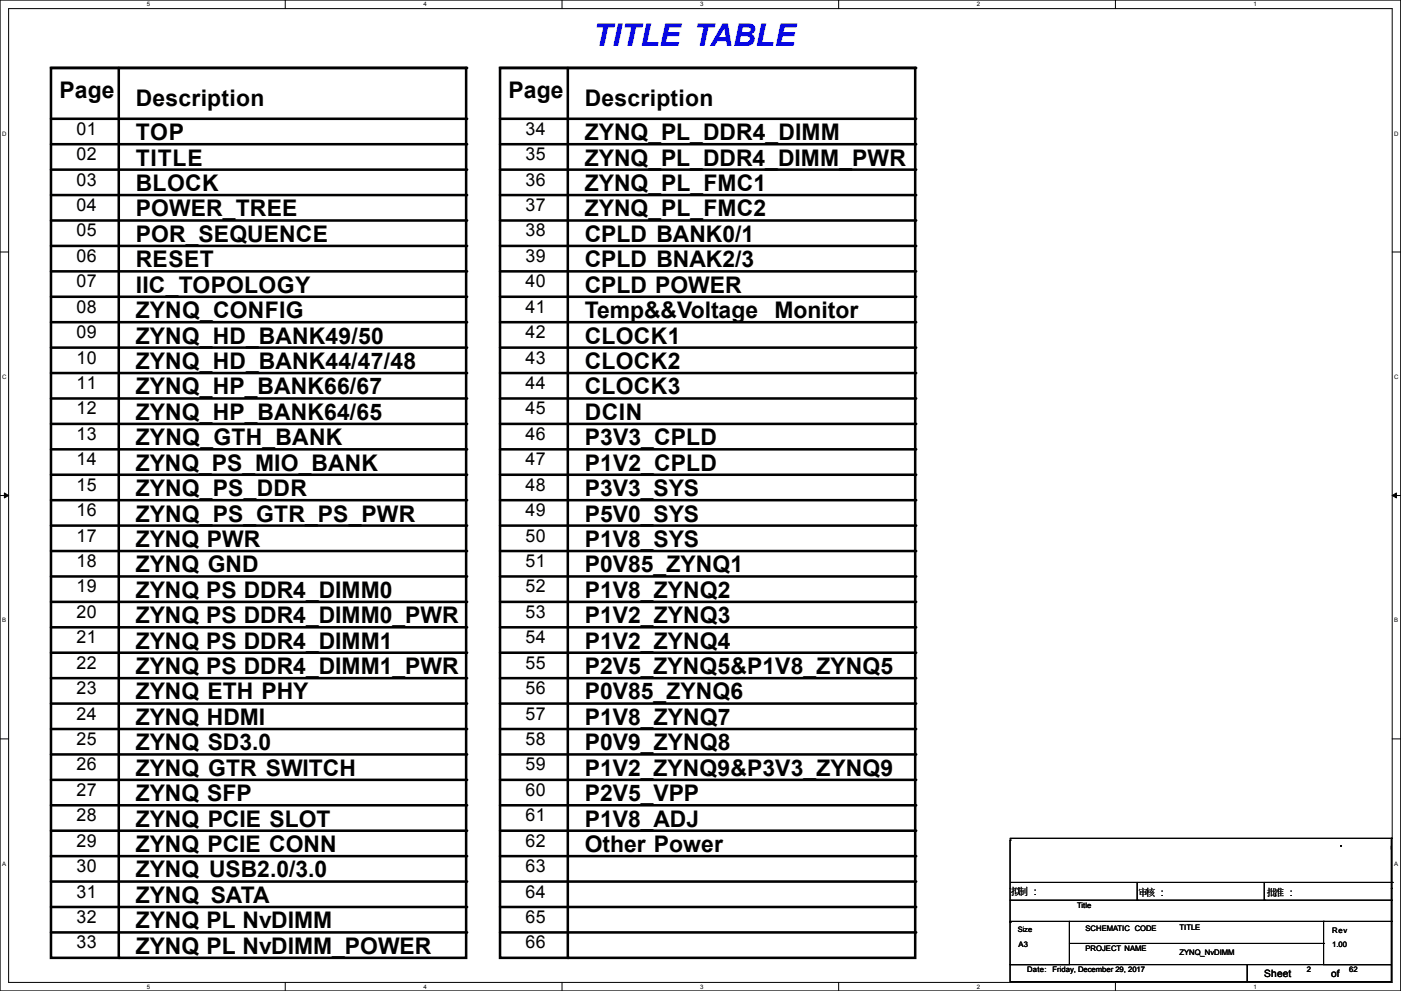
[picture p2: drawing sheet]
<svg xmlns="http://www.w3.org/2000/svg" width="420mm" height="297mm" viewBox="0 0 420 297" stroke-linecap="round" stroke-linejoin="round" font-family="sans-serif">
<path d="M0 0h419.9v297h-419.9zM2.6 2.6h414.8v291.8h-414.8z" fill="none" stroke="#000" stroke-width=".3"/>
<g fill="#fff">
<path d="M44 .3h1v2h-1z"/>
<path d="M44 294.7h1v2h-1z"/>
</g>
<path d="M85.5 0v2.6M85.5 294.4v2.6" fill="none" stroke="#000" stroke-width=".3"/>
<g fill="#fff">
<path d="M127 .3h.9v2h-.9z"/>
<path d="M127 294.7h.9v2h-.9z"/>
</g>
<path d="M168.5 0v2.6M168.5 294.4v2.6" fill="none" stroke="#000" stroke-width=".3"/>
<g fill="#fff">
<path d="M209.9 .3h1v2h-1z"/>
<path d="M209.9 294.7h1v2h-1z"/>
</g>
<path d="M251.4 0v2.6M251.4 294.4v2.6" fill="none" stroke="#000" stroke-width=".3"/>
<g fill="#fff">
<path d="M292.9 .3h.9v2h-.9z"/>
<path d="M292.9 294.7h.9v2h-.9z"/>
</g>
<path d="M334.4 0v2.6M334.4 294.4v2.6" fill="none" stroke="#000" stroke-width=".3"/>
<g fill="#fff">
<path d="M375.8 .3h1v2h-1z"/>
<path d="M375.8 294.7h1v2h-1z"/>
<path d="M.7 39h1.2v2h-1.2z"/>
<path d="M418 39h1.3v2h-1.3z"/>
<path d="M.7 112h1.2v2h-1.2z"/>
<path d="M418 112h1.3v2h-1.3z"/>
</g>
<path d="M0 75.5h2.6M417.4 75.5h2.5" fill="none" stroke="#000" stroke-width=".3"/>
<g fill="#fff">
<path d="M.7 185h1.2v1.9h-1.2z"/>
<path d="M418 185h1.2v1.9h-1.2z"/>
</g>
<path d="M0 148.5h2.6M417.4 148.5h2.5" fill="none" stroke="#000" stroke-width=".3"/>
<path d="M1.3 147.7l1.3 .8-1.3 .7zM417.4 148.5l1.2-.8v1.5z" fill="#000" stroke="#000" stroke-width=".3"/>
<g fill="#fff">
<path d="M.7 257.9h1.2v2h-1.2z"/>
<path d="M418 257.9h1.2v2h-1.2z"/>
</g>
<g fill="none" stroke="#000" stroke-width=".3">
<path d="M0 221.4h2.6M417.4 221.4h2.5M302.8 251.8h.1M302.8 251.8v24.6M302.8 251.2h114.3M401.9 253.5h.1M417.1 251.2h.1M417.1 251.2v24.9M302.8 276.1h17.8v13h-17.8zM302.8 276.4h.1M302.8 269.8h114.3M303.1 264.5h114.3"/>
<path d="M320.6 276.1h76.2M340.9 269.8h.1M340.9 264.5v5.3M379 269.8h.1M379 264.5v5.3M396.8 276.1h20.3v13h-20.3zM396.8 276.1h.1M417.1 269.8h.1M417.1 266.2h.1M417.1 276.1h.1M417.4 264.5h.1M302.8 289.1h71.1v5.1h-71.1z"/>
<path d="M320.6 282.7h76.2M373.9 289.1h43.2v5.1h-43.2zM396.8 282.7h.1"/>
</g>
<g fill="none" stroke="#000" stroke-width=".76">
<path d="M15.3 20.4h124.4v266.7h-124.4zM15.3 20.4h124.4M15.3 35.6h124.4M35.6 20.4v266.7M149.9 20.4h124.5v266.7h-124.5zM149.9 20.4h124.5M149.9 35.6h124.5M170.2 20.4v266.7M15.3 50.8h124.4M15.3 58.5h124.4M15.3 43.2h124.4M149.9 50.8h124.5"/>
<path d="M149.9 58.5h124.5M149.9 43.2h124.5M15.3 73.7h124.4M15.3 66.1h124.4M149.9 73.7h124.5M149.9 66.1h124.5M15.3 88.9h124.4M15.3 96.6h124.4M15.3 81.3h124.4M149.9 88.9h124.5M149.9 96.6h124.5M149.9 81.3h124.5"/>
<path d="M15.3 119.4h124.4M15.3 111.8h124.4M15.3 104.2h124.4M149.9 119.4h124.5M149.9 111.8h124.5M149.9 104.2h124.5M15.3 127h124.4M15.3 134.7h124.4M149.9 127h124.5M149.9 134.7h124.5M15.3 157.5h124.4M15.3 149.9h124.4"/>
<path d="M15.3 142.3h124.4M149.9 157.5h124.5M149.9 149.9h124.5M149.9 142.3h124.5M15.3 165.1h124.4M15.3 172.8h124.4M149.9 165.1h124.5M149.9 172.8h124.5M15.3 195.6h124.4M15.3 188h124.4M15.3 180.4h124.4M149.9 195.6h124.5"/>
<path d="M149.9 188h124.5M149.9 180.4h124.5M15.3 203.2h124.4M15.3 210.9h124.4M15.3 218.5h124.4M149.9 203.2h124.5M149.9 210.9h124.5M149.9 218.5h124.5M15.3 226.1h124.4M15.3 233.7h124.4M149.9 226.1h124.5M149.9 233.7h124.5"/>
<path d="M15.3 241.3h124.4M15.3 249h124.4M15.3 256.6h124.4M149.9 241.3h124.5M149.9 249h124.5M149.9 256.6h124.5M15.3 264.2h124.4M15.3 271.8h124.4M15.3 279.4h124.4M149.9 264.2h124.5M149.9 271.8h124.5M149.9 279.4h124.5"/>
</g>
<g fill="#000">
<circle cx="139.7" cy="35.6" r=".38"/>
<circle cx="139.7" cy="20.4" r=".38"/>
<circle cx="274.4" cy="20.4" r=".38"/>
<circle cx="274.4" cy="35.6" r=".38"/>
<circle cx="139.7" cy="58.5" r=".38"/>
<circle cx="139.7" cy="50.8" r=".38"/>
<circle cx="139.7" cy="43.2" r=".38"/>
<circle cx="274.4" cy="58.5" r=".38"/>
<circle cx="274.4" cy="43.2" r=".38"/>
<circle cx="274.4" cy="50.8" r=".38"/>
<circle cx="139.7" cy="66.1" r=".38"/>
<circle cx="139.7" cy="73.7" r=".38"/>
<circle cx="274.4" cy="66.1" r=".38"/>
<circle cx="274.4" cy="73.7" r=".38"/>
<circle cx="139.7" cy="88.9" r=".38"/>
<circle cx="139.7" cy="96.6" r=".38"/>
<circle cx="139.7" cy="81.3" r=".38"/>
<circle cx="274.4" cy="88.9" r=".38"/>
<circle cx="274.4" cy="81.3" r=".38"/>
<circle cx="274.4" cy="96.6" r=".38"/>
<circle cx="139.7" cy="119.4" r=".38"/>
<circle cx="139.7" cy="104.2" r=".38"/>
<circle cx="139.7" cy="111.8" r=".38"/>
<circle cx="274.4" cy="104.2" r=".38"/>
<circle cx="274.4" cy="119.4" r=".38"/>
<circle cx="274.4" cy="111.8" r=".38"/>
<circle cx="139.7" cy="134.7" r=".38"/>
<circle cx="139.7" cy="127" r=".38"/>
<circle cx="274.4" cy="134.7" r=".38"/>
<circle cx="274.4" cy="127" r=".38"/>
<circle cx="139.7" cy="142.3" r=".38"/>
<circle cx="139.7" cy="149.9" r=".38"/>
<circle cx="139.7" cy="157.5" r=".38"/>
<circle cx="274.4" cy="157.5" r=".38"/>
<circle cx="274.4" cy="142.3" r=".38"/>
<circle cx="274.4" cy="149.9" r=".38"/>
<circle cx="139.7" cy="165.1" r=".38"/>
<circle cx="139.7" cy="172.8" r=".38"/>
<circle cx="274.4" cy="165.1" r=".38"/>
<circle cx="274.4" cy="172.8" r=".38"/>
<circle cx="139.7" cy="195.6" r=".38"/>
<circle cx="139.7" cy="180.4" r=".38"/>
<circle cx="139.7" cy="188" r=".38"/>
<circle cx="274.4" cy="195.6" r=".38"/>
<circle cx="274.4" cy="180.4" r=".38"/>
<circle cx="274.4" cy="188" r=".38"/>
<circle cx="139.7" cy="210.9" r=".38"/>
<circle cx="139.7" cy="203.2" r=".38"/>
<circle cx="139.7" cy="218.5" r=".38"/>
<circle cx="274.4" cy="218.5" r=".38"/>
<circle cx="274.4" cy="203.2" r=".38"/>
<circle cx="274.4" cy="210.9" r=".38"/>
<circle cx="139.7" cy="233.7" r=".38"/>
<circle cx="139.7" cy="226.1" r=".38"/>
<circle cx="274.4" cy="226.1" r=".38"/>
<circle cx="274.4" cy="233.7" r=".38"/>
<circle cx="139.7" cy="249" r=".38"/>
<circle cx="139.7" cy="256.6" r=".38"/>
<circle cx="139.7" cy="241.3" r=".38"/>
<circle cx="274.4" cy="241.3" r=".38"/>
<circle cx="274.4" cy="256.6" r=".38"/>
<circle cx="274.4" cy="249" r=".38"/>
<circle cx="139.7" cy="271.8" r=".38"/>
<circle cx="139.7" cy="279.4" r=".38"/>
<circle cx="139.7" cy="264.2" r=".38"/>
<circle cx="274.4" cy="264.2" r=".38"/>
<circle cx="274.4" cy="279.4" r=".38"/>
<circle cx="274.4" cy="271.8" r=".38"/>
<circle cx="35.6" cy="287.1" r=".38"/>
<circle cx="170.2" cy="287.1" r=".38"/>
</g>
<text font-size="9.4" fill="#00f" x="177.8" y="13.8">TITLE TABLE</text>
<g font-size="6.9">
<text x="17.8" y="29.3">Page</text>
<text x="152.4" y="29.3">Page</text>
<text x="40.7" y="31.8">Description</text>
<text x="175.3" y="31.8">Description</text>
<text x="40.7" y="42">TOP</text>
<text x="175.3" y="42">ZYNQ_PL_DDR4_DIMM</text>
<text x="40.7" y="49.6">TITLE</text>
<text x="175.3" y="49.6">ZYNQ_PL_DDR4_DIMM_PWR</text>
<text x="40.7" y="57.2">BLOCK</text>
<text x="175.3" y="57.2">ZYNQ_PL_FMC1</text>
<text x="40.7" y="64.9">POWER_TREE</text>
<text x="175.3" y="64.9">ZYNQ_PL_FMC2</text>
<text x="40.7" y="72.5">POR_SEQUENCE</text>
<text x="175.3" y="72.5">CPLD BANK0/1</text>
<text x="40.7" y="80.1">RESET</text>
<text x="175.3" y="80.1">CPLD BNAK2/3</text>
<text x="40.7" y="87.7">IIC_TOPOLOGY</text>
<text x="175.3" y="87.7">CPLD POWER</text>
<text x="40.7" y="95.3">ZYNQ_CONFIG</text>
<text x="175.3" y="95.3">Temp&amp;&amp;Voltage</text>
<text x="232.2" y="95.3">Monitor</text>
<text x="40.7" y="103">ZYNQ_HD_BANK49/50</text>
<text x="175.3" y="103">CLOCK1</text>
<text x="40.7" y="110.6">ZYNQ_HD_BANK44/47/48</text>
<text x="175.3" y="110.6">CLOCK2</text>
<text x="40.7" y="118.2">ZYNQ_HP_BANK66/67</text>
<text x="175.3" y="118.2">CLOCK3</text>
<text x="40.7" y="125.8">ZYNQ_HP_BANK64/65</text>
<text x="175.3" y="125.8">DCIN</text>
<text x="40.7" y="133.4">ZYNQ_GTH_BANK</text>
<text x="175.3" y="133.4">P3V3_CPLD</text>
<text x="40.7" y="141.1">ZYNQ_PS_MIO_BANK</text>
<text x="175.3" y="141.1">P1V2_CPLD</text>
<text x="40.7" y="148.7">ZYNQ_PS_DDR</text>
<text x="175.3" y="148.7">P3V3_SYS</text>
<text x="40.7" y="156.3">ZYNQ_PS_GTR_PS_PWR</text>
<text x="175.3" y="156.3">P5V0_SYS</text>
<text x="40.7" y="163.9">ZYNQ PWR</text>
<text x="175.3" y="163.9">P1V8_SYS</text>
<text x="40.7" y="171.5">ZYNQ GND</text>
<text x="175.3" y="171.5">P0V85_ZYNQ1</text>
<text x="40.7" y="179.2">ZYNQ PS DDR4_DIMM0</text>
<text x="175.3" y="179.2">P1V8_ZYNQ2</text>
<text x="40.7" y="186.8">ZYNQ PS DDR4_DIMM0_PWR</text>
<text x="175.3" y="186.8">P1V2_ZYNQ3</text>
<text x="40.7" y="194.4">ZYNQ PS DDR4_DIMM1</text>
<text x="175.3" y="194.4">P1V2_ZYNQ4</text>
<text x="40.7" y="202">ZYNQ PS DDR4_DIMM1_PWR</text>
<text x="175.3" y="202">P2V5_ZYNQ5&amp;P1V8_ZYNQ5</text>
<text x="40.7" y="209.6">ZYNQ ETH PHY</text>
<text x="175.3" y="209.6">P0V85_ZYNQ6</text>
<text x="40.7" y="217.3">ZYNQ HDMI</text>
<text x="175.3" y="217.3">P1V8_ZYNQ7</text>
<text x="40.7" y="224.9">ZYNQ SD3.0</text>
<text x="175.3" y="224.9">P0V9_ZYNQ8</text>
<text x="40.7" y="232.5">ZYNQ GTR SWITCH</text>
<text x="175.3" y="232.5">P1V2_ZYNQ9&amp;P3V3_ZYNQ9</text>
<text x="40.7" y="240.1">ZYNQ SFP</text>
<text x="175.3" y="240.1">P2V5_VPP</text>
<text x="40.7" y="247.7">ZYNQ PCIE SLOT</text>
<text x="175.3" y="247.7">P1V8_ADJ</text>
<text x="40.7" y="255.4">ZYNQ PCIE CONN</text>
<text x="175.3" y="255.4">Other Power</text>
<text x="40.7" y="263">ZYNQ USB2.0/3.0</text>
<text x="40.7" y="270.6">ZYNQ SATA</text>
<text x="40.7" y="278.2">ZYNQ PL NvDIMM</text>
<text x="40.7" y="285.8">ZYNQ PL NvDIMM_POWER</text>
</g>
<g font-size="5.3">
<text x="22.9" y="40.4">01</text>
<text x="157.5" y="40.4">34</text>
<text x="22.9" y="48">02</text>
<text x="157.5" y="48">35</text>
<text x="22.9" y="55.6">03</text>
<text x="157.5" y="55.6">36</text>
<text x="22.9" y="63.2">04</text>
<text x="157.5" y="63.2">37</text>
<text x="22.9" y="70.9">05</text>
<text x="157.5" y="70.9">38</text>
<text x="22.9" y="78.5">06</text>
<text x="157.5" y="78.5">39</text>
<text x="22.9" y="86.1">07</text>
<text x="157.5" y="86.1">40</text>
<text x="22.9" y="93.7">08</text>
<text x="157.5" y="93.7">41</text>
<text x="22.9" y="101.3">09</text>
<text x="157.5" y="101.3">42</text>
<text x="22.9" y="109">10</text>
<text x="157.5" y="109">43</text>
<text x="22.9" y="116.6">11</text>
<text x="157.5" y="116.6">44</text>
<text x="22.9" y="124.2">12</text>
<text x="157.5" y="124.2">45</text>
<text x="22.9" y="131.8">13</text>
<text x="157.5" y="131.8">46</text>
<text x="22.9" y="139.4">14</text>
<text x="157.5" y="139.4">47</text>
<text x="22.9" y="147.1">15</text>
<text x="157.5" y="147.1">48</text>
<text x="22.9" y="154.7">16</text>
<text x="157.5" y="154.7">49</text>
<text x="22.9" y="162.3">17</text>
<text x="157.5" y="162.3">50</text>
<text x="22.9" y="169.9">18</text>
<text x="157.5" y="169.9">51</text>
<text x="22.9" y="177.5">19</text>
<text x="157.5" y="177.5">52</text>
<text x="22.9" y="185.2">20</text>
<text x="157.5" y="185.2">53</text>
<text x="22.9" y="192.8">21</text>
<text x="157.5" y="192.8">54</text>
<text x="22.9" y="200.4">22</text>
<text x="157.5" y="200.4">55</text>
<text x="22.9" y="208">23</text>
<text x="157.5" y="208">56</text>
<text x="22.9" y="215.6">24</text>
<text x="157.5" y="215.6">57</text>
<text x="22.9" y="223.3">25</text>
<text x="157.5" y="223.3">58</text>
<text x="22.9" y="230.9">26</text>
<text x="157.5" y="230.9">59</text>
<text x="22.9" y="238.5">27</text>
<text x="157.5" y="238.5">60</text>
<text x="22.9" y="246.1">28</text>
<text x="157.5" y="246.1">61</text>
<text x="22.9" y="253.7">29</text>
<text x="157.5" y="253.7">62</text>
<text x="22.9" y="261.4">30</text>
<text x="157.5" y="261.4">63</text>
<text x="22.9" y="269">31</text>
<text x="157.5" y="269">64</text>
<text x="22.9" y="276.6">32</text>
<text x="157.5" y="276.6">65</text>
<text x="22.9" y="284.2">33</text>
<text x="157.5" y="284.2">66</text>
</g>
<g font-size="3">
<text x="303.1" y="268.2">拟制 :::</text>
<text x="303.1" y="268.2">拟制</text>
<text x="341.2" y="268.5">审核 :::</text>
<text x="341.2" y="268.5">审核</text>
<text x="379.8" y="268.5">批准 :::</text>
<text x="379.8" y="268.5">批准</text>
<text x="379" y="292.9">Sheet</text>
<text x="399.1" y="292.8">of</text>
</g>
<g font-size="2.3">
<text x="322.9" y="272.1">Title</text>
<text x="325.4" y="279">SCHEMATIC CODE</text>
<text x="353.6" y="278.7">TITLE</text>
<text x="399.4" y="279.5">Rev</text>
<text x="305.4" y="283.8">A3</text>
<text x="325.4" y="285.1">PROJECT NAME</text>
<text x="353.6" y="286.3">ZYNQ_NvDIMM</text>
<text x="399.4" y="283.8">1.00</text>
<text x="307.9" y="291.2">Date:</text>
<text x="315.5" y="291.4">Friday, December 29, 2017</text>
<text x="391.7" y="291.4">2</text>
<text x="404.4" y="291.4">62</text>
</g>
<text font-size="2.2" x="305.1" y="279.2">Size</text>
<g font-size="1.8">
<text x="44" y="1.9">5</text>
<text x="127" y="1.9">4</text>
<text x="209.9" y="1.9">3</text>
<text x="292.9" y="1.9">2</text>
<text x="375.8" y="1.9">1</text>
<text x=".7" y="40.6">D</text>
<text x="418" y="40.6">D</text>
<text x=".7" y="113.6">C</text>
<text x="418" y="113.6">C</text>
<text x=".7" y="186.6">B</text>
<text x="418" y="186.6">B</text>
<text x=".7" y="259.5">A</text>
<text x="418" y="259.5">A</text>
<text x="44" y="296.3">5</text>
<text x="127" y="296.3">4</text>
<text x="209.9" y="296.3">3</text>
<text x="292.9" y="296.3">2</text>
<text x="375.8" y="296.3">1</text>
</g>
</svg>
